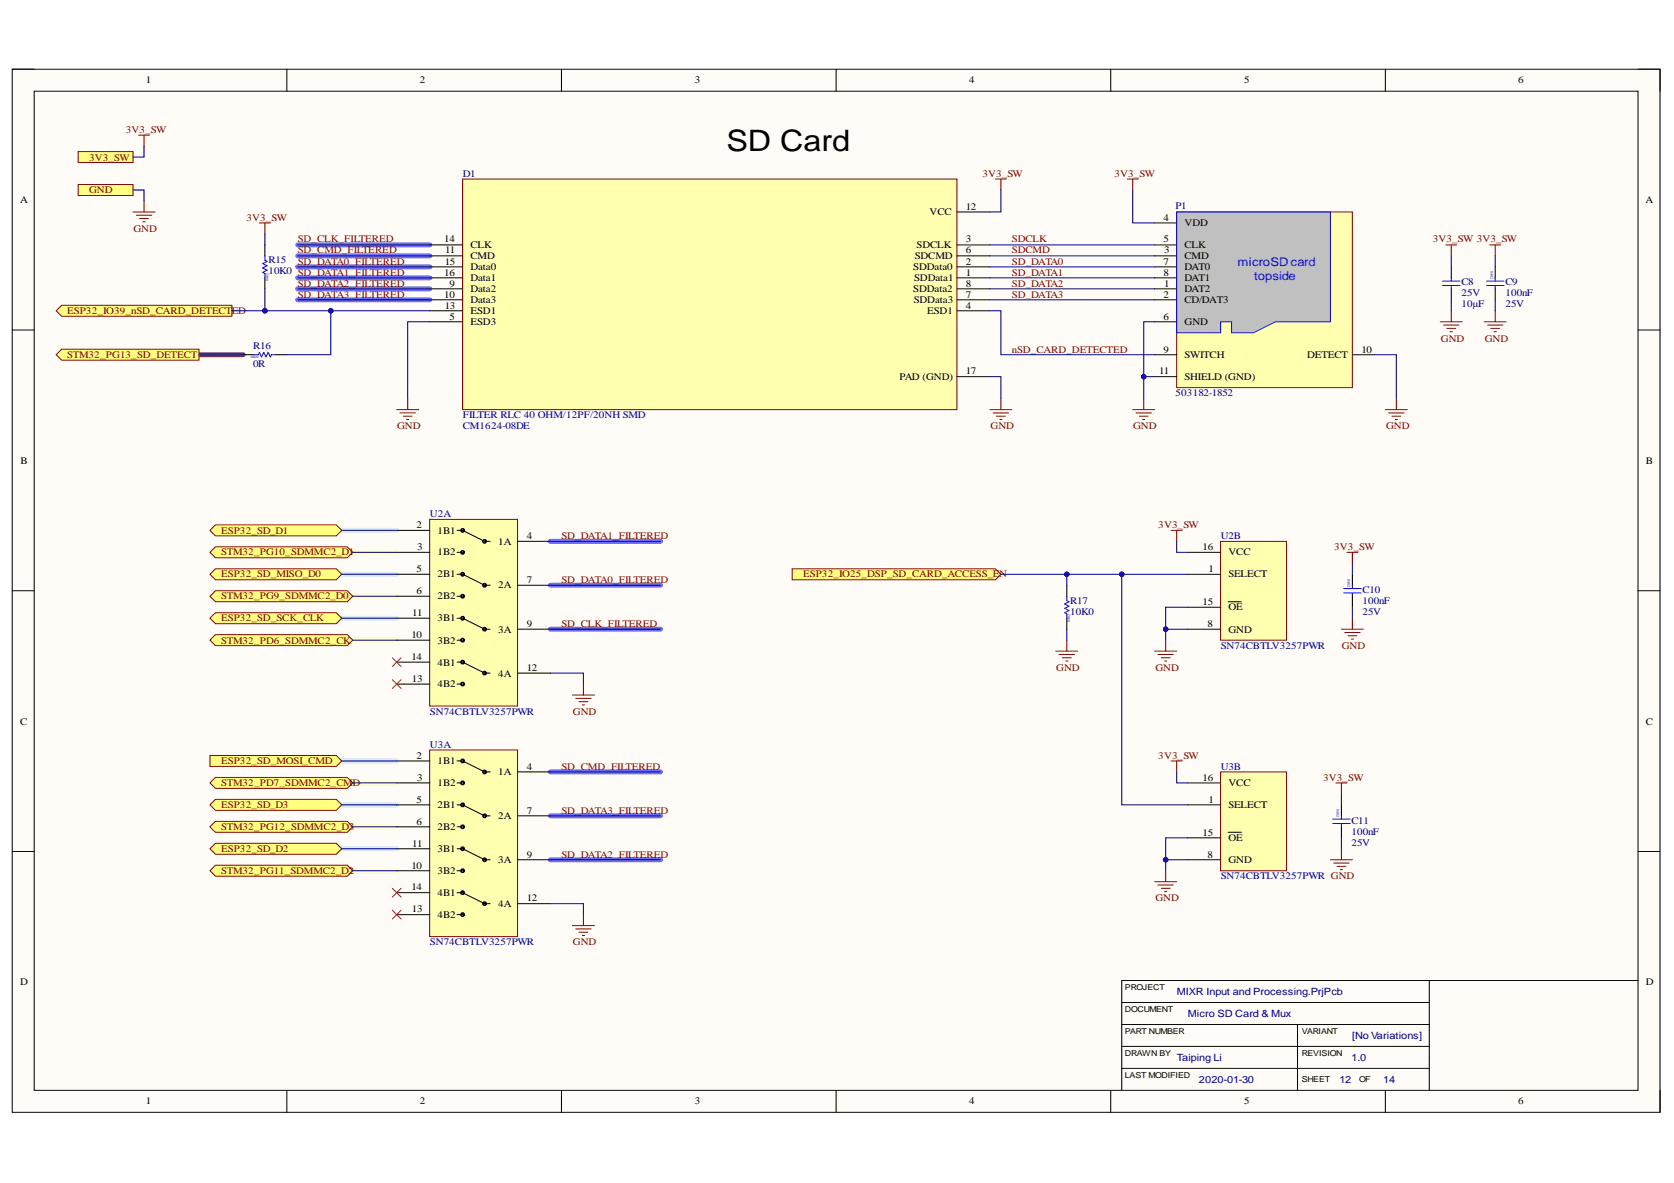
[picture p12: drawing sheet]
<svg xmlns="http://www.w3.org/2000/svg" width="297mm" height="210mm" viewBox="0 0 297 210" stroke-linecap="round" stroke-linejoin="round" font-family="sans-serif">
<path d="M2.2 12.3h292.4v185.1h-292.4z" fill-rule="evenodd" fill="#fffcf8"/>
<path d="M2.2 12.3h292.4v185.1h-292.4z" fill="none" stroke="#000" stroke-width=".18"/>
<path d="M6.1 16.2h284.6v177.3h-284.6z" fill-rule="evenodd" fill="#fffcf8"/>
<g fill="none" stroke="#000" stroke-width=".18">
<path d="M2.2 12.3h3.9M6.1 16.2h284.6v177.3h-284.6zM50.9 12.3v3.9M99.6 12.3v3.9M148.4 12.3v3.9M197.1 12.3v3.9M245.8 12.3v3.9M290.7 12.3h3.9v3.9M2.2 58.5h3.9M290.7 58.6h3.9M2.2 104.8h3.9M290.7 104.8h3.9"/>
<path d="M2.2 151.1h3.9M290.7 151.1h3.9M199 177.9h54.6M253.6 174v19.5M290.7 174h-91.7v19.5M50.9 193.5v3.9M99.6 193.5v3.9M148.4 193.5v3.9M197.1 193.5v3.9M199 189.6h54.6M199 181.8h54.6M199 185.7h54.6"/>
<path d="M230.2 181.8v11.7M245.8 193.5v3.9M294.6 193.5v3.9"/>
</g>
<path d="M35.3 62.9h7.8" fill="none" stroke="#909" stroke-width=".93"/>
<path d="M52.8 53.2h23.4M52.8 51.2h23.4M52.8 49.3h23.4M52.8 47.3h23.4M52.8 45.4h23.4M52.8 43.5h23.4M97.7 96.1h19.5M97.7 111.6h19.5M97.7 103.8h19.5M97.7 137h19.5M97.7 152.5h19.5M97.7 144.8h19.5" fill="none" stroke="#6e6eff" stroke-width=".93"/>
<path d="M60.6 94.1h9.8M60.6 109.7h9.8M60.6 101.9h9.8M60.6 135h9.8M60.6 150.6h9.8M60.6 142.8h9.8" fill="none" stroke="#ccecff" stroke-width=".93"/>
<path d="M62.6 98h7.8M62.6 113.6h7.8M62.6 105.8h7.8M62.6 138.9h7.8M62.6 154.5h7.8M62.6 146.7h7.8" fill="none" stroke="#ffc" stroke-width=".93"/>
<path d="M208.8 37.6h31.2v31.2h-31.2z" fill-rule="evenodd" fill="#ffffb0"/>
<path d="M208.8 37.6h31.2v31.2h-31.2z" fill="none" stroke="#800000" stroke-width=".18"/>
<path d="M208.8 37.6h27.3v19.5h-9.8l-3.9 1.9h-3.9v-1.9h-1.9v1.9h-7.8z" fill-rule="evenodd" fill="#c0c0c0"/>
<path d="M208.8 37.6h27.3v19.5h-9.8l-3.9 1.9h-3.9v-1.9h-1.9v1.9h-7.8zM256 50.7h3.1M256 49.9h3.1M257.5 49.3v.6M257.5 50.7v.6M263.8 50.7h3.1M263.8 49.9h3.1M265.3 49.3v.6M265.3 50.7v.6" fill="none" stroke="#00f" stroke-width=".18"/>
<g fill="none" stroke="#000" stroke-width=".18">
<path d="M204.9 39.6h3.9M204.9 51.3h3.9M204.9 53.2h3.9M204.9 45.4h3.9M204.9 43.5h3.9M204.9 57.1h3.9M204.9 47.4h3.9M204.9 49.3h3.9M257.5 47.4v1.9M257.5 51.3v1.9M265.3 47.4v1.9M265.3 51.3v1.9"/>
<path d="M204.9 62.9h3.9M204.9 66.8h3.9M240 62.9h3.9"/>
</g>
<g fill="none" stroke="#800000" stroke-width=".18">
<path d="M200 31.8h2M201 31.8v1.9M255.6 57.1h3.9M256.2 57.7h2.7M256.7 58.3h1.6M257.3 58.9h.4M257.5 55.1v2M263.4 57.1h3.9M264 57.7h2.7M264.5 58.3h1.6M265.1 58.9h.4M265.3 55.1v2"/>
<path d="M175.7 72.7h3.8M176.2 73.3h2.8M176.8 73.8h1.6M177.4 74.4h.4M177.6 70.7v2M201 72.7h3.9M201.6 73.3h2.7M202.2 73.8h1.5M202.7 74.4h.4M202.9 70.7v2M245.8 72.7h3.9M246.4 73.3h2.7"/>
<path d="M247 73.8h1.6M247.6 74.4h.4M247.8 70.7v2"/>
</g>
<path d="M47 45.4v.8l.4 .2-.8 .4 .8 .4-.8 .3 .8 .4-.8 .4 .4 .2v.8" fill="none" stroke="#00f" stroke-width=".19"/>
<path d="M47 43.5v1.9M47 49.3v1.9" fill="none" stroke="#000" stroke-width=".19"/>
<path d="M70.4 72.7h3.9M71 73.3h2.7M71.6 73.8h1.5M72.1 74.4h.4M72.3 70.7v2" fill="none" stroke="#800000" stroke-width=".19"/>
<path d="M76.2 92.2h15.6v33.1h-15.6z" fill-rule="evenodd" fill="#ffffb0"/>
<path d="M76.2 92.2h15.6v33.1h-15.6z" fill="none" stroke="#800000" stroke-width=".18"/>
<path d="M70.4 94.1h5.8M70.4 98h5.8M91.8 96.1h5.9M70.4 101.9h5.8M70.4 105.8h5.8M70.4 109.7h5.8M70.4 113.6h5.8M70.4 117.5h5.8M91.8 103.8h5.9M91.8 111.6h5.9M91.8 119.4h5.9M70.4 121.4h5.8" fill="none" stroke="#000" stroke-width=".19"/>
<circle cx="86" cy="96.1" r=".29" fill="#f8fcff"/>
<circle cx="86" cy="96.1" r=".29" fill="none" stroke="#000" stroke-width=".28"/>
<circle cx="82.1" cy="94.1" r=".29" fill="#f8fcff"/>
<circle cx="82.1" cy="94.1" r=".29" fill="none" stroke="#000" stroke-width=".28"/>
<circle cx="82.1" cy="98" r=".29" fill="#f8fcff"/>
<circle cx="82.1" cy="98" r=".29" fill="none" stroke="#000" stroke-width=".28"/>
<circle cx="86" cy="103.8" r=".29" fill="#f8fcff"/>
<circle cx="86" cy="103.8" r=".29" fill="none" stroke="#000" stroke-width=".28"/>
<circle cx="82.1" cy="101.9" r=".29" fill="#f8fcff"/>
<circle cx="82.1" cy="101.9" r=".29" fill="none" stroke="#000" stroke-width=".28"/>
<circle cx="82.1" cy="105.8" r=".29" fill="#f8fcff"/>
<circle cx="82.1" cy="105.8" r=".29" fill="none" stroke="#000" stroke-width=".28"/>
<circle cx="86" cy="111.6" r=".29" fill="#f8fcff"/>
<circle cx="86" cy="111.6" r=".29" fill="none" stroke="#000" stroke-width=".28"/>
<circle cx="82.1" cy="109.7" r=".29" fill="#f8fcff"/>
<circle cx="82.1" cy="109.7" r=".29" fill="none" stroke="#000" stroke-width=".28"/>
<circle cx="82.1" cy="113.6" r=".29" fill="#f8fcff"/>
<circle cx="82.1" cy="113.6" r=".29" fill="none" stroke="#000" stroke-width=".28"/>
<circle cx="86" cy="119.4" r=".29" fill="#f8fcff"/>
<circle cx="86" cy="119.4" r=".29" fill="none" stroke="#000" stroke-width=".28"/>
<circle cx="82.1" cy="117.5" r=".29" fill="#f8fcff"/>
<circle cx="82.1" cy="117.5" r=".29" fill="none" stroke="#000" stroke-width=".28"/>
<circle cx="82.1" cy="121.4" r=".29" fill="#f8fcff"/>
<circle cx="82.1" cy="121.4" r=".29" fill="none" stroke="#000" stroke-width=".28"/>
<path d="M81.1 94.1h1l3.9 2h1M81.1 98h1M81.1 101.9h1l3.9 1.9h1M81.1 109.7h1l3.9 1.9h1M81.1 117.5h1l3.9 1.9h1M81.1 105.8h1M81.1 113.6h1M81.1 121.4h1" fill="none" stroke="#000" stroke-width=".19"/>
<path d="M216.6 96.1h11.7v17.5h-11.7z" fill-rule="evenodd" fill="#ffffb0"/>
<path d="M216.6 96.1h11.7v17.5h-11.7z" fill="none" stroke="#800000" stroke-width=".18"/>
<path d="M210.7 98h5.9M210.7 111.6h5.9M210.7 107.7h5.9M210.7 101.9h5.9M217.9 106.8h2.4" fill="none" stroke="#000" stroke-width=".18"/>
<path d="M76.2 133.1h15.6v33.1h-15.6z" fill-rule="evenodd" fill="#ffffb0"/>
<path d="M76.2 133.1h15.6v33.1h-15.6z" fill="none" stroke="#800000" stroke-width=".18"/>
<path d="M70.4 135h5.8M70.4 138.9h5.8M91.8 137h5.9M70.4 142.8h5.8M70.4 146.7h5.8M70.4 150.6h5.8M70.4 154.5h5.8M70.4 158.4h5.8M91.8 144.8h5.9M91.8 152.5h5.9M70.4 162.3h5.8M91.8 160.3h5.9" fill="none" stroke="#000" stroke-width=".19"/>
<circle cx="86" cy="137" r=".29" fill="#f8fcff"/>
<circle cx="86" cy="137" r=".29" fill="none" stroke="#000" stroke-width=".28"/>
<circle cx="82.1" cy="135" r=".29" fill="#f8fcff"/>
<circle cx="82.1" cy="135" r=".29" fill="none" stroke="#000" stroke-width=".28"/>
<circle cx="82.1" cy="138.9" r=".29" fill="#f8fcff"/>
<circle cx="82.1" cy="138.9" r=".29" fill="none" stroke="#000" stroke-width=".28"/>
<circle cx="86" cy="144.8" r=".29" fill="#f8fcff"/>
<circle cx="86" cy="144.8" r=".29" fill="none" stroke="#000" stroke-width=".28"/>
<circle cx="82.1" cy="142.8" r=".29" fill="#f8fcff"/>
<circle cx="82.1" cy="142.8" r=".29" fill="none" stroke="#000" stroke-width=".28"/>
<circle cx="82.1" cy="146.7" r=".29" fill="#f8fcff"/>
<circle cx="82.1" cy="146.7" r=".29" fill="none" stroke="#000" stroke-width=".28"/>
<circle cx="86" cy="152.5" r=".29" fill="#f8fcff"/>
<circle cx="86" cy="152.5" r=".29" fill="none" stroke="#000" stroke-width=".28"/>
<circle cx="82.1" cy="150.6" r=".29" fill="#f8fcff"/>
<circle cx="82.1" cy="150.6" r=".29" fill="none" stroke="#000" stroke-width=".28"/>
<circle cx="82.1" cy="154.5" r=".29" fill="#f8fcff"/>
<circle cx="82.1" cy="154.5" r=".29" fill="none" stroke="#000" stroke-width=".28"/>
<circle cx="86" cy="160.3" r=".29" fill="#f8fcff"/>
<circle cx="86" cy="160.3" r=".29" fill="none" stroke="#000" stroke-width=".28"/>
<circle cx="82.1" cy="158.4" r=".29" fill="#f8fcff"/>
<circle cx="82.1" cy="158.4" r=".29" fill="none" stroke="#000" stroke-width=".28"/>
<circle cx="82.1" cy="162.3" r=".29" fill="#f8fcff"/>
<circle cx="82.1" cy="162.3" r=".29" fill="none" stroke="#000" stroke-width=".28"/>
<path d="M81.1 135h1l3.9 2h1M81.1 138.9h1M81.1 142.8h1l3.9 2h1M81.1 150.6h1l3.9 1.9h1M81.1 158.4h1l3.9 1.9h1M81.1 146.7h1M81.1 154.5h1M81.1 162.3h1" fill="none" stroke="#000" stroke-width=".19"/>
<path d="M216.6 137h11.7v17.5h-11.7z" fill-rule="evenodd" fill="#ffffb0"/>
<g fill="none" stroke="#800000" stroke-width=".18">
<path d="M187.4 115.5h3.8M187.9 116.1h2.8M188.5 116.7h1.6M189.1 117.3h.4M189.3 113.6v1.9M204.9 115.5h3.9M205.5 116.1h2.7M206.1 116.7h1.5M206.6 117.3h.4M206.8 113.6v1.9M238 111.6h3.9M238.6 112.2h2.7"/>
<path d="M239.2 112.8h1.6M239.8 113.4h.4M240 109.7v1.9M216.6 137h11.7v17.5h-11.7zM204.9 156.4h3.9M205.5 157h2.7M206.1 157.6h1.5M206.6 158.2h.4M206.8 154.5v1.9M236.1 152.5h3.9M236.7 153.1h2.7M237.2 153.7h1.6"/>
<path d="M237.8 154.3h.4M238 150.6v1.9"/>
</g>
<path d="M189.3 103.8v2M189.3 109.7v1.9M240 101.9v1.9M240 105.8v1.9M210.7 138.9h5.9M210.7 152.5h5.9M210.7 148.7h5.9M210.7 142.8h5.9M217.9 147.7h2.4M238 142.8v2M238 146.7v2" fill="none" stroke="#000" stroke-width=".18"/>
<path d="M101.6 123.3h3.9M102.2 123.9h2.7M102.7 124.5h1.6M103.3 125.1h.4M103.5 121.4v1.9" fill="none" stroke="#800000" stroke-width=".19"/>
<path d="M189.3 105.8v.8l.4 .2-.8 .4 .8 .4-.8 .3 .8 .4-.8 .4 .4 .2v.8M238.4 105.2h3.1M238.4 104.4h3.1M240 103.8v.6M240 105.2v.6M236.5 146.1h3.1M236.5 145.3h3.1M238 144.8v.5M238 146.1v.6" fill="none" stroke="#00f" stroke-width=".18"/>
<path d="M69.6 116.7l1.6 1.6M71.2 116.7l-1.6 1.6M69.6 120.6l1.6 1.6M71.2 120.6l-1.6 1.6" fill="none" stroke="#f00" stroke-width=".18"/>
<path d="M37.3 109.7l.9-1h21.5l.9 1-.9 1h-21.5z" fill-rule="evenodd" fill="#ffff80"/>
<path d="M37.3 109.7l.9-1h21.5l.9 1-.9 1h-21.5z" fill="none" stroke="#800000" stroke-width=".18"/>
<path d="M37.3 134h22.4l.9 1-.9 1h-22.4z" fill-rule="evenodd" fill="#ffff80"/>
<path d="M37.3 134h22.4l.9 1-.9 1h-22.4z" fill="none" stroke="#800000" stroke-width=".18"/>
<path d="M37.3 101.9l.9-1h21.5l.9 1-.9 1h-21.5z" fill-rule="evenodd" fill="#ffff80"/>
<path d="M37.3 101.9l.9-1h21.5l.9 1-.9 1h-21.5z" fill="none" stroke="#800000" stroke-width=".18"/>
<path d="M37.3 94.1l.9-1h21.5l.9 1-.9 1h-21.5z" fill-rule="evenodd" fill="#ffff80"/>
<path d="M37.3 94.1l.9-1h21.5l.9 1-.9 1h-21.5z" fill="none" stroke="#800000" stroke-width=".18"/>
<path d="M37.3 150.6l.9-1h21.5l.9 1-.9 1h-21.5z" fill-rule="evenodd" fill="#ffff80"/>
<path d="M37.3 150.6l.9-1h21.5l.9 1-.9 1h-21.5z" fill="none" stroke="#800000" stroke-width=".18"/>
<path d="M37.3 142.8l.9-1h21.5l.9 1-.9 1h-21.5z" fill-rule="evenodd" fill="#ffff80"/>
<path d="M37.3 142.8l.9-1h21.5l.9 1-.9 1h-21.5z" fill="none" stroke="#800000" stroke-width=".18"/>
<path d="M10 55.1l.9-.9h30.3v1.9h-30.3z" fill-rule="evenodd" fill="#ffff80"/>
<path d="M10 55.1l.9-.9h30.3v1.9h-30.3z" fill="none" stroke="#800000" stroke-width=".18"/>
<path d="M37.3 154.5l.9-1h23.4l1 1-1 1h-23.4z" fill-rule="evenodd" fill="#ffff80"/>
<path d="M37.3 154.5l.9-1h23.4l1 1-1 1h-23.4z" fill="none" stroke="#800000" stroke-width=".18"/>
<path d="M37.3 146.7l.9-1h23.4l1 1-1 1h-23.4z" fill-rule="evenodd" fill="#ffff80"/>
<path d="M37.3 146.7l.9-1h23.4l1 1-1 1h-23.4z" fill="none" stroke="#800000" stroke-width=".18"/>
<path d="M37.3 113.6l.9-1h23.4l1 1-1 1h-23.4z" fill-rule="evenodd" fill="#ffff80"/>
<path d="M37.3 113.6l.9-1h23.4l1 1-1 1h-23.4z" fill="none" stroke="#800000" stroke-width=".18"/>
<path d="M37.3 138.9l.9-1h23.4l1 1-1 1h-23.4z" fill-rule="evenodd" fill="#ffff80"/>
<path d="M37.3 138.9l.9-1h23.4l1 1-1 1h-23.4z" fill="none" stroke="#800000" stroke-width=".18"/>
<path d="M45.1 62.9h.7l.2-.4 .4 .8 .4-.8 .4 .8 .4-.8 .4 .8 .2-.4h.8" fill="none" stroke="#00f" stroke-width=".19"/>
<path d="M43.1 62.9h2M49 62.9h1.9" fill="none" stroke="#000" stroke-width=".19"/>
<path d="M10 62.9l.9-.9h24.4v1.9h-24.4z" fill-rule="evenodd" fill="#ffff80"/>
<path d="M10 62.9l.9-.9h24.4v1.9h-24.4z" fill="none" stroke="#800000" stroke-width=".18"/>
<path d="M37.3 98l.9-1h23.4l1 1-1 1h-23.4z" fill-rule="evenodd" fill="#ffff80"/>
<path d="M37.3 98l.9-1h23.4l1 1-1 1h-23.4z" fill="none" stroke="#800000" stroke-width=".18"/>
<path d="M37.3 105.8l.9-1h23.4l1 1-1 1h-23.4z" fill-rule="evenodd" fill="#ffff80"/>
<path d="M37.3 105.8l.9-1h23.4l1 1-1 1h-23.4z" fill="none" stroke="#800000" stroke-width=".18"/>
<path d="M82.1 31.8h87.7v40.9h-87.7z" fill-rule="evenodd" fill="#ffffb0"/>
<g fill="none" stroke="#800000" stroke-width=".18">
<path d="M82.1 31.8h87.7v40.9h-87.7zM176.6 31.8h2M177.6 31.8v1.9M256.5 43.5h2M257.5 43.5v1.9M264.3 43.5h2M265.3 43.5v1.9M207.8 94.1h2M208.8 94.1v2M239 98h2M240 98v2M207.8 135h2"/>
<path d="M208.8 135v2M237.1 138.9h1.9M238 138.9v2"/>
</g>
<path d="M169.8 37.6h5.9M169.8 49.3h5.9M169.8 47.4h5.9M169.8 43.5h5.9M169.8 55.1h5.9M169.8 45.4h5.9M169.8 53.2h5.9M169.8 51.3h5.9M169.8 66.8h5.9" fill="none" stroke="#000" stroke-width=".18"/>
<path d="M76.2 57.1h5.9M76.2 51.2h5.9M76.2 53.2h5.9M76.2 45.4h5.9M76.2 55.1h5.9M76.2 43.5h5.9M76.2 47.3h5.9M76.2 49.3h5.9" fill="none" stroke="#000" stroke-width=".19"/>
<path d="M24.6 24h1.9M25.6 24v1.9M46 39.6h2M47 39.6v1.9" fill="none" stroke="#800000" stroke-width=".19"/>
<path d="M13.9 26.9h9.7v1.9h-9.7z" fill-rule="evenodd" fill="#ffff80"/>
<path d="M13.9 26.9h9.7v1.9h-9.7z" fill="none" stroke="#800000" stroke-width=".18"/>
<path d="M13.9 32.7h9.7v2h-9.7z" fill-rule="evenodd" fill="#ffff80"/>
<path d="M13.9 32.7h9.7v2h-9.7z" fill="none" stroke="#800000" stroke-width=".18"/>
<path d="M23.6 37.6h3.9M24.2 38.2h2.7M24.8 38.8h1.5M25.4 39.4h.4M25.6 35.7v1.9" fill="none" stroke="#800000" stroke-width=".19"/>
<path d="M140.6 100.9h36l1 1-1 1h-36z" fill-rule="evenodd" fill="#ffff80"/>
<path d="M140.6 100.9h36l1 1-1 1h-36z" fill="none" stroke="#800000" stroke-width=".18"/>
<path d="M101.6 164.2h3.9M102.2 164.8h2.7M102.7 165.4h1.6M103.3 166h.4M103.5 162.3v1.9" fill="none" stroke="#800000" stroke-width=".19"/>
<path d="M69.6 157.6l1.6 1.6M71.2 157.6l-1.6 1.6M69.6 161.5l1.6 1.6M71.2 161.5l-1.6 1.6" fill="none" stroke="#f00" stroke-width=".18"/>
<path d="M265.3 53.2v1.9" fill="none" stroke="#000080" stroke-width=".18"/>
<path d="M23.6 33.7h2v2M25.6 25.9v2h-2M41.2 55.1h5.8M35.3 62.9h7.8" fill="none" stroke="#000080" stroke-width=".19"/>
<circle cx="47" cy="55.1" r=".39" fill="#000080"/>
<circle cx="47" cy="55.1" r=".39" fill="none" stroke="#000080" stroke-width=".18"/>
<path d="M47 51.2v3.9h29.2" fill="none" stroke="#000080" stroke-width=".19"/>
<circle cx="47" cy="55.1" r=".39" fill="#000080"/>
<circle cx="47" cy="55.1" r=".39" fill="none" stroke="#000080" stroke-width=".18"/>
<circle cx="58.7" cy="55.1" r=".39" fill="#000080"/>
<circle cx="58.7" cy="55.1" r=".39" fill="none" stroke="#000080" stroke-width=".18"/>
<path d="M58.7 55.1v7.8h-7.8" fill="none" stroke="#000080" stroke-width=".19"/>
<circle cx="58.7" cy="55.1" r=".39" fill="#000080"/>
<g fill="none" stroke="#000080" stroke-width=".18">
<path d="M177.6 33.7v3.9h-1.9M175.7 55.1h1.9v7.8h27.3M175.7 53.2h29.2M175.7 51.3h29.2M175.7 49.3h29.2M175.7 47.4h29.2M175.7 45.4h29.2M175.7 43.5h29.2M175.7 66.8h1.9v3.9M177.6 101.9h11.7v1.9"/>
<circle cx="58.7" cy="55.1" r=".39"/>
</g>
<g fill="none" stroke="#000080" stroke-width=".19">
<path d="M52.8 53.2h23.4M52.8 51.2h23.4M52.8 49.3h23.4M52.8 47.3h23.4M52.8 45.4h23.4M52.8 43.5h23.4M76.2 57.1h-3.9v13.6M60.6 94.1h9.8M62.6 98h7.8M97.7 96.1h19.5M60.6 109.7h9.8M60.6 101.9h9.8"/>
<path d="M62.6 113.6h7.8M62.6 105.8h7.8M97.7 119.4h5.8v2M97.7 111.6h19.5M97.7 103.8h19.5M60.6 135h9.8M62.6 138.9h7.8M97.7 137h19.5M60.6 150.6h9.8M60.6 142.8h9.8M62.6 154.5h7.8M62.6 146.7h7.8"/>
<path d="M97.7 152.5h19.5M97.7 144.8h19.5M97.7 160.3h5.8v2"/>
</g>
<circle cx="189.3" cy="101.9" r=".39" fill="#000080"/>
<g fill="none" stroke="#000080" stroke-width=".18">
<path d="M189.3 101.9h21.4"/>
<circle cx="189.3" cy="101.9" r=".39"/>
</g>
<circle cx="189.3" cy="101.9" r=".39" fill="#000080"/>
<circle cx="189.3" cy="101.9" r=".39" fill="none" stroke="#000080" stroke-width=".18"/>
<circle cx="199" cy="101.9" r=".39" fill="#000080"/>
<g fill="none" stroke="#000080" stroke-width=".18">
<path d="M199 101.9v40.9h11.7"/>
<circle cx="199" cy="101.9" r=".39"/>
</g>
<circle cx="199" cy="101.9" r=".39" fill="#000080"/>
<g fill="none" stroke="#000080" stroke-width=".18">
<path d="M201 33.7v5.9h3.9M204.9 66.8h-2v3.9"/>
<circle cx="199" cy="101.9" r=".39"/>
</g>
<circle cx="202.9" cy="66.8" r=".39" fill="#000080"/>
<g fill="none" stroke="#000080" stroke-width=".18">
<path d="M204.9 57.1h-2v9.7"/>
<circle cx="202.9" cy="66.8" r=".39"/>
</g>
<circle cx="202.9" cy="66.8" r=".39" fill="#000080"/>
<g fill="none" stroke="#000080" stroke-width=".18">
<path d="M210.7 152.5h-3.9v2"/>
<circle cx="202.9" cy="66.8" r=".39"/>
</g>
<circle cx="206.8" cy="152.5" r=".39" fill="#000080"/>
<g fill="none" stroke="#000080" stroke-width=".18">
<path d="M210.7 148.7h-3.9v3.8"/>
<circle cx="206.8" cy="152.5" r=".39"/>
</g>
<circle cx="206.8" cy="152.5" r=".39" fill="#000080"/>
<g fill="none" stroke="#000080" stroke-width=".18">
<path d="M206.8 111.6h3.9"/>
<circle cx="206.8" cy="152.5" r=".39"/>
</g>
<circle cx="206.8" cy="111.6" r=".39" fill="#000080"/>
<g fill="none" stroke="#000080" stroke-width=".18">
<path d="M210.7 107.7h-3.9v5.9"/>
<circle cx="206.8" cy="111.6" r=".39"/>
</g>
<circle cx="206.8" cy="111.6" r=".39" fill="#000080"/>
<g fill="none" stroke="#000080" stroke-width=".18">
<path d="M257.5 45.4v2M257.5 53.2v1.9M265.3 45.4v2M243.9 62.9h3.9v7.8M208.8 96.1v1.9h1.9M240 100v1.9M189.3 111.6v2M240 107.7v2M208.8 137v1.9h1.9M238 140.9v1.9M238 148.7v1.9"/>
<circle cx="206.8" cy="111.6" r=".39"/>
</g>
<path d="M47 41.5v2" fill="none" stroke="#000080" stroke-width=".19"/>
<text font-size="5.2" x="128.9" y="26.7">SD Card</text>
<g font-size="2.1" fill="#00f">
<text x="219.6" y="47.2">microSD card</text>
<text x="222.5" y="49.6">topside</text>
</g>
<g font-size="1.8">
<text x="25.9" y="14.8">1</text>
<text x="74.5" y="14.8">2</text>
<text x="123.3" y="14.8">3</text>
<text x="172" y="14.8">4</text>
<text x="220.8" y="14.8">5</text>
<text x="269.4" y="14.8">6</text>
<text x="3.6" y="36">A</text>
<text x="164.9" y="38.2">VCC</text>
<text x="171.4" y="37.2">12</text>
<text x="206.5" y="39.1">4</text>
<text x="210.2" y="40.1">VDD</text>
<text x="292" y="36">A</text>
<text x="78.8" y="43">14</text>
<text x="78.9" y="47">15</text>
<text x="79" y="45">11</text>
<text x="83.5" y="46">CMD</text>
<text x="83.5" y="44">CLK</text>
<text x="83.5" y="47.9">Data0</text>
<text x="162.1" y="47.9">SDData0</text>
<text x="162.3" y="46">SDCMD</text>
<text x="162.7" y="44">SDCLK</text>
<text x="171.4" y="47">2</text>
<text x="171.4" y="43">3</text>
<text x="171.4" y="45">6</text>
<text x="206.5" y="43">5</text>
<text x="206.5" y="47">7</text>
<text x="206.6" y="45">3</text>
<text x="210.2" y="46">CMD</text>
<text x="210.2" y="44">CLK</text>
<text x="210.2" y="47.9">DAT0</text>
<text x="78.8" y="52.8">10</text>
<text x="78.8" y="48.9">16</text>
<text x="79.8" y="50.9">9</text>
<text x="83.5" y="51.8">Data2</text>
<text x="83.5" y="53.8">Data3</text>
<text x="83.5" y="49.9">Data1</text>
<text x="162.1" y="51.8">SDData2</text>
<text x="162.1" y="53.8">SDData3</text>
<text x="162.2" y="49.9">SDData1</text>
<text x="171.4" y="48.9">1</text>
<text x="171.4" y="52.8">7</text>
<text x="171.4" y="50.9">8</text>
<text x="206.5" y="52.8">2</text>
<text x="206.5" y="48.9">8</text>
<text x="206.6" y="50.9">1</text>
<text x="210.2" y="51.8">DAT2</text>
<text x="210.2" y="53.8">CD/DAT3</text>
<text x="210.2" y="49.9">DAT1</text>
<text x="78.9" y="54.8">13</text>
<text x="79.8" y="56.7">5</text>
<text x="83.5" y="57.6">ESD3</text>
<text x="83.5" y="55.7">ESD1</text>
<text x="164.5" y="55.7">ESD1</text>
<text x="171.4" y="54.8">4</text>
<text x="206.5" y="56.7">6</text>
<text x="210.2" y="57.6">GND</text>
<text x="206.5" y="62.5">9</text>
<text x="210.2" y="63.5">SWITCH</text>
<text x="231.9" y="63.5">DETECT</text>
<text x="241.6" y="62.5">10</text>
<text x="159.6" y="67.5">PAD (GND)</text>
<text x="171.4" y="66.4">17</text>
<text x="205.7" y="66.4">11</text>
<text x="210.2" y="67.5">SHIELD (GND)</text>
<text x="3.6" y="82.2">B</text>
<text x="292.1" y="82.2">B</text>
<text x="73.9" y="93.7">2</text>
<text x="77.6" y="94.7">1B1</text>
<text x="93.5" y="95.7">4</text>
<text x="73.9" y="101.5">5</text>
<text x="74" y="97.6">3</text>
<text x="77.6" y="98.6">1B2</text>
<text x="88.4" y="96.6">1A</text>
<text x="213.4" y="97.6">16</text>
<text x="214.4" y="101.5">1</text>
<text x="218" y="98.6">VCC</text>
<text x="73.9" y="105.4">6</text>
<text x="77.6" y="102.5">2B1</text>
<text x="77.6" y="106.3">2B2</text>
<text x="88.4" y="104.4">2A</text>
<text x="93.5" y="103.5">7</text>
<text x="213.4" y="107.4">15</text>
<text x="218" y="102.5">SELECT</text>
<text x="73" y="113.2">10</text>
<text x="73.2" y="109.3">11</text>
<text x="77.6" y="110.2">3B1</text>
<text x="88.4" y="112.3">3A</text>
<text x="93.5" y="111.2">9</text>
<text x="214.2" y="111.2">8</text>
<text x="218" y="112.3">GND</text>
<text x="218" y="108.3">OE</text>
<text x="73" y="117.1">14</text>
<text x="77.6" y="114.2">3B2</text>
<text x="77.6" y="118.1">4B1</text>
<text x="93.5" y="119">12</text>
<text x="73.1" y="121">13</text>
<text x="77.6" y="122">4B2</text>
<text x="88.4" y="120">4A</text>
<text x="3.6" y="128.6">C</text>
<text x="292.1" y="128.6">C</text>
<text x="73.9" y="134.7">2</text>
<text x="77.6" y="135.6">1B1</text>
<text x="88.4" y="137.5">1A</text>
<text x="93.5" y="136.6">4</text>
<text x="73.9" y="142.4">5</text>
<text x="74" y="138.5">3</text>
<text x="77.6" y="139.5">1B2</text>
<text x="77.6" y="143.4">2B1</text>
<text x="213.4" y="138.5">16</text>
<text x="214.4" y="142.4">1</text>
<text x="218" y="143.4">SELECT</text>
<text x="218" y="139.5">VCC</text>
<text x="73.9" y="146.3">6</text>
<text x="77.6" y="147.3">2B2</text>
<text x="88.4" y="145.3">2A</text>
<text x="93.5" y="144.4">7</text>
<text x="213.4" y="148.3">15</text>
<text x="218" y="149.2">OE</text>
<text x="73" y="154.1">10</text>
<text x="73.2" y="150.2">11</text>
<text x="77.6" y="151.1">3B1</text>
<text x="77.6" y="155.1">3B2</text>
<text x="88.4" y="153.1">3A</text>
<text x="93.5" y="152.2">9</text>
<text x="214.2" y="152.2">8</text>
<text x="218" y="153.1">GND</text>
<text x="73" y="158">14</text>
<text x="73.1" y="161.9">13</text>
<text x="77.6" y="159">4B1</text>
<text x="88.4" y="160.9">4A</text>
<text x="93.5" y="159.9">12</text>
<text x="77.6" y="162.9">4B2</text>
<text x="3.6" y="174.8">D</text>
<text x="292.1" y="174.8">D</text>
<text x="25.9" y="195.9">1</text>
<text x="74.5" y="195.9">2</text>
<text x="123.3" y="195.9">3</text>
<text x="172" y="195.9">4</text>
<text x="220.8" y="195.9">5</text>
<text x="269.4" y="195.9">6</text>
</g>
<g font-size="1.8" fill="#800000">
<text x="22.3" y="23.6">3V3_SW</text>
<text x="15.8" y="28.5">3V3_SW</text>
<text x="15.8" y="34.3">GND</text>
<text x="174.3" y="31.4">3V3_SW</text>
<text x="197.8" y="31.4">3V3_SW</text>
<text x="23.7" y="41.1">GND</text>
<text x="43.7" y="39.1">3V3_SW</text>
<text x="52.9" y="43">SD_CLK_FILTERED</text>
<text x="52.9" y="45">SD_CMD_FILTERED</text>
<text x="52.9" y="47">SD_DATA0_FILTERED</text>
<text x="179.6" y="43">SDCLK</text>
<text x="179.6" y="45">SDCMD</text>
<text x="179.6" y="47">SD_DATA0</text>
<text x="254.3" y="43">3V3_SW 3V3_SW</text>
<text x="52.9" y="50.9">SD_DATA2_FILTERED</text>
<text x="52.9" y="52.8">SD_DATA3_FILTERED</text>
<text x="179.6" y="48.9">SD_DATA1</text>
<text x="179.6" y="50.9">SD_DATA2</text>
<text x="179.6" y="52.8">SD_DATA3</text>
<text x="11.9" y="55.7">ESP32_IO39_nSD_CARD_DETECTED</text>
<text x="11.9" y="63.5">STM32_PG13_SD_DETECT</text>
<text x="179.6" y="62.5">nSD_CARD_DETECTED</text>
<text x="255.7" y="60.6">GND</text>
<text x="263.5" y="60.6">GND</text>
<text x="70.5" y="76.2">GND</text>
<text x="175.8" y="76.2">GND</text>
<text x="201.1" y="76.2">GND</text>
<text x="246" y="76.2">GND</text>
<text x="39.2" y="94.7">ESP32_SD_D1</text>
<text x="99.6" y="95.7">SD_DATA1_FILTERED</text>
<text x="205.5" y="93.7">3V3_SW</text>
<text x="39.2" y="98.6">STM32_PG10_SDMMC2_D1</text>
<text x="236.7" y="97.6">3V3_SW</text>
<text x="39.2" y="102.5">ESP32_SD_MISO_D0</text>
<text x="39.2" y="106.3">STM32_PG9_SDMMC2_D0</text>
<text x="99.6" y="103.5">SD_DATA0_FILTERED</text>
<text x="142.5" y="102.5">ESP32_IO25_DSP_SD_CARD_ACCESS_EN</text>
<text x="39.2" y="110.2">ESP32_SD_SCK_CLK</text>
<text x="99.6" y="111.2">SD_CLK_FILTERED</text>
<text x="39.2" y="114.2">STM32_PD6_SDMMC2_CK</text>
<text x="187.4" y="119">GND</text>
<text x="205" y="119">GND</text>
<text x="238.1" y="115.1">GND</text>
<text x="101.7" y="126.8">GND</text>
<text x="39.2" y="135.6">ESP32_SD_MOSI_CMD</text>
<text x="99.6" y="136.6">SD_CMD_FILTERED</text>
<text x="205.5" y="134.7">3V3_SW</text>
<text x="39.2" y="143.4">ESP32_SD_D3</text>
<text x="39.2" y="139.5">STM32_PD7_SDMMC2_CMD</text>
<text x="234.8" y="138.5">3V3_SW</text>
<text x="39.2" y="147.3">STM32_PG12_SDMMC2_D3</text>
<text x="99.6" y="144.4">SD_DATA3_FILTERED</text>
<text x="39.2" y="151.1">ESP32_SD_D2</text>
<text x="39.2" y="155.1">STM32_PG11_SDMMC2_D2</text>
<text x="99.6" y="152.2">SD_DATA2_FILTERED</text>
<text x="205" y="159.9">GND</text>
<text x="101.7" y="167.7">GND</text>
</g>
<g font-size="1.8" fill="#000080">
<text x="82.1" y="31.4">D1</text>
<text x="208.6" y="37">P1</text>
<text x="47.6" y="46.7">R15</text>
<text x="47.6" y="48.7">10K0 SD_DATA1_FILTERED</text>
<text x="259.3" y="52.6">25V</text>
<text x="259.3" y="50.6">C8</text>
<text x="267.1" y="52.6">100nF</text>
<text x="267.1" y="50.6">C9</text>
<text x="259.3" y="54.5">10µF</text>
<text x="267.1" y="54.5">25V</text>
<text x="44.9" y="65.1">0R</text>
<text x="44.9" y="62">R16</text>
<text x="208.6" y="70.3">503182-1852</text>
<text x="82.1" y="76.2">CM1624-08DE</text>
<text x="82.1" y="74.2">FILTER RLC 40 OHM/12PF/20NH SMD</text>
<text x="76.3" y="91.8">U2A</text>
<text x="216.6" y="95.7">U2B</text>
<text x="189.9" y="107.2">R17</text>
<text x="241.7" y="107.2">100nF</text>
<text x="241.7" y="105.2">C10</text>
<text x="189.9" y="109.1">10K0</text>
<text x="241.7" y="109.1">25V</text>
<text x="216.6" y="115.1">SN74CBTLV3257PWR</text>
<text x="76.3" y="126.8">SN74CBTLV3257PWR</text>
<text x="76.3" y="132.7">U3A</text>
<text x="216.6" y="136.6">U3B</text>
<text x="239.8" y="148.1">100nF</text>
<text x="239.8" y="146.2">C11</text>
<text x="239.8" y="150">25V</text>
<text x="216.6" y="156">SN74CBTLV3257PWR GND</text>
<text x="76.3" y="167.7">SN74CBTLV3257PWR</text>
<text x="208.8" y="176.5">MIXR Input and Processing.PrjPcb</text>
<text x="210.8" y="180.4">Micro SD Card &amp; Mux</text>
<text x="240" y="184.3">[No Variations]</text>
<text x="208.8" y="188.2">Taiping Li</text>
<text x="239.8" y="188.2">1.0</text>
<text x="212.7" y="192.1">2020-01-30</text>
<text x="237.7" y="192.1">12</text>
<text x="245.5" y="192.1">14</text>
</g>
<g font-size="1.4">
<text x="199.6" y="175.7">PROJECT</text>
<text x="199.6" y="179.5">DOCUMENT</text>
<text x="199.6" y="183.4">PART NUMBER</text>
<text x="231" y="183.4">VARIANT</text>
<text x="199.6" y="187.3">DRAWN BY</text>
<text x="199.6" y="191.2">LAST MODIFIED</text>
<text x="231" y="187.3">REVISION</text>
<text x="231" y="192">SHEET</text>
<text x="241.1" y="192">OF</text>
</g>
<g font-size=".7" fill="#000080">
<text x="47.6" y="49.9" transform="rotate(-90 47.6 49.9)">0402</text>
<text x="264.5" y="48.1" transform="rotate(90 264.5 48.1)">0402</text>
<text x="44.5" y="63.6">0402</text>
<text x="239.1" y="102.7" transform="rotate(90 239.1 102.7)">0402</text>
<text x="189.9" y="110.3" transform="rotate(-90 189.9 110.3)">0402</text>
<text x="237.2" y="143.6" transform="rotate(90 237.2 143.6)">0402</text>
</g>
</svg>
